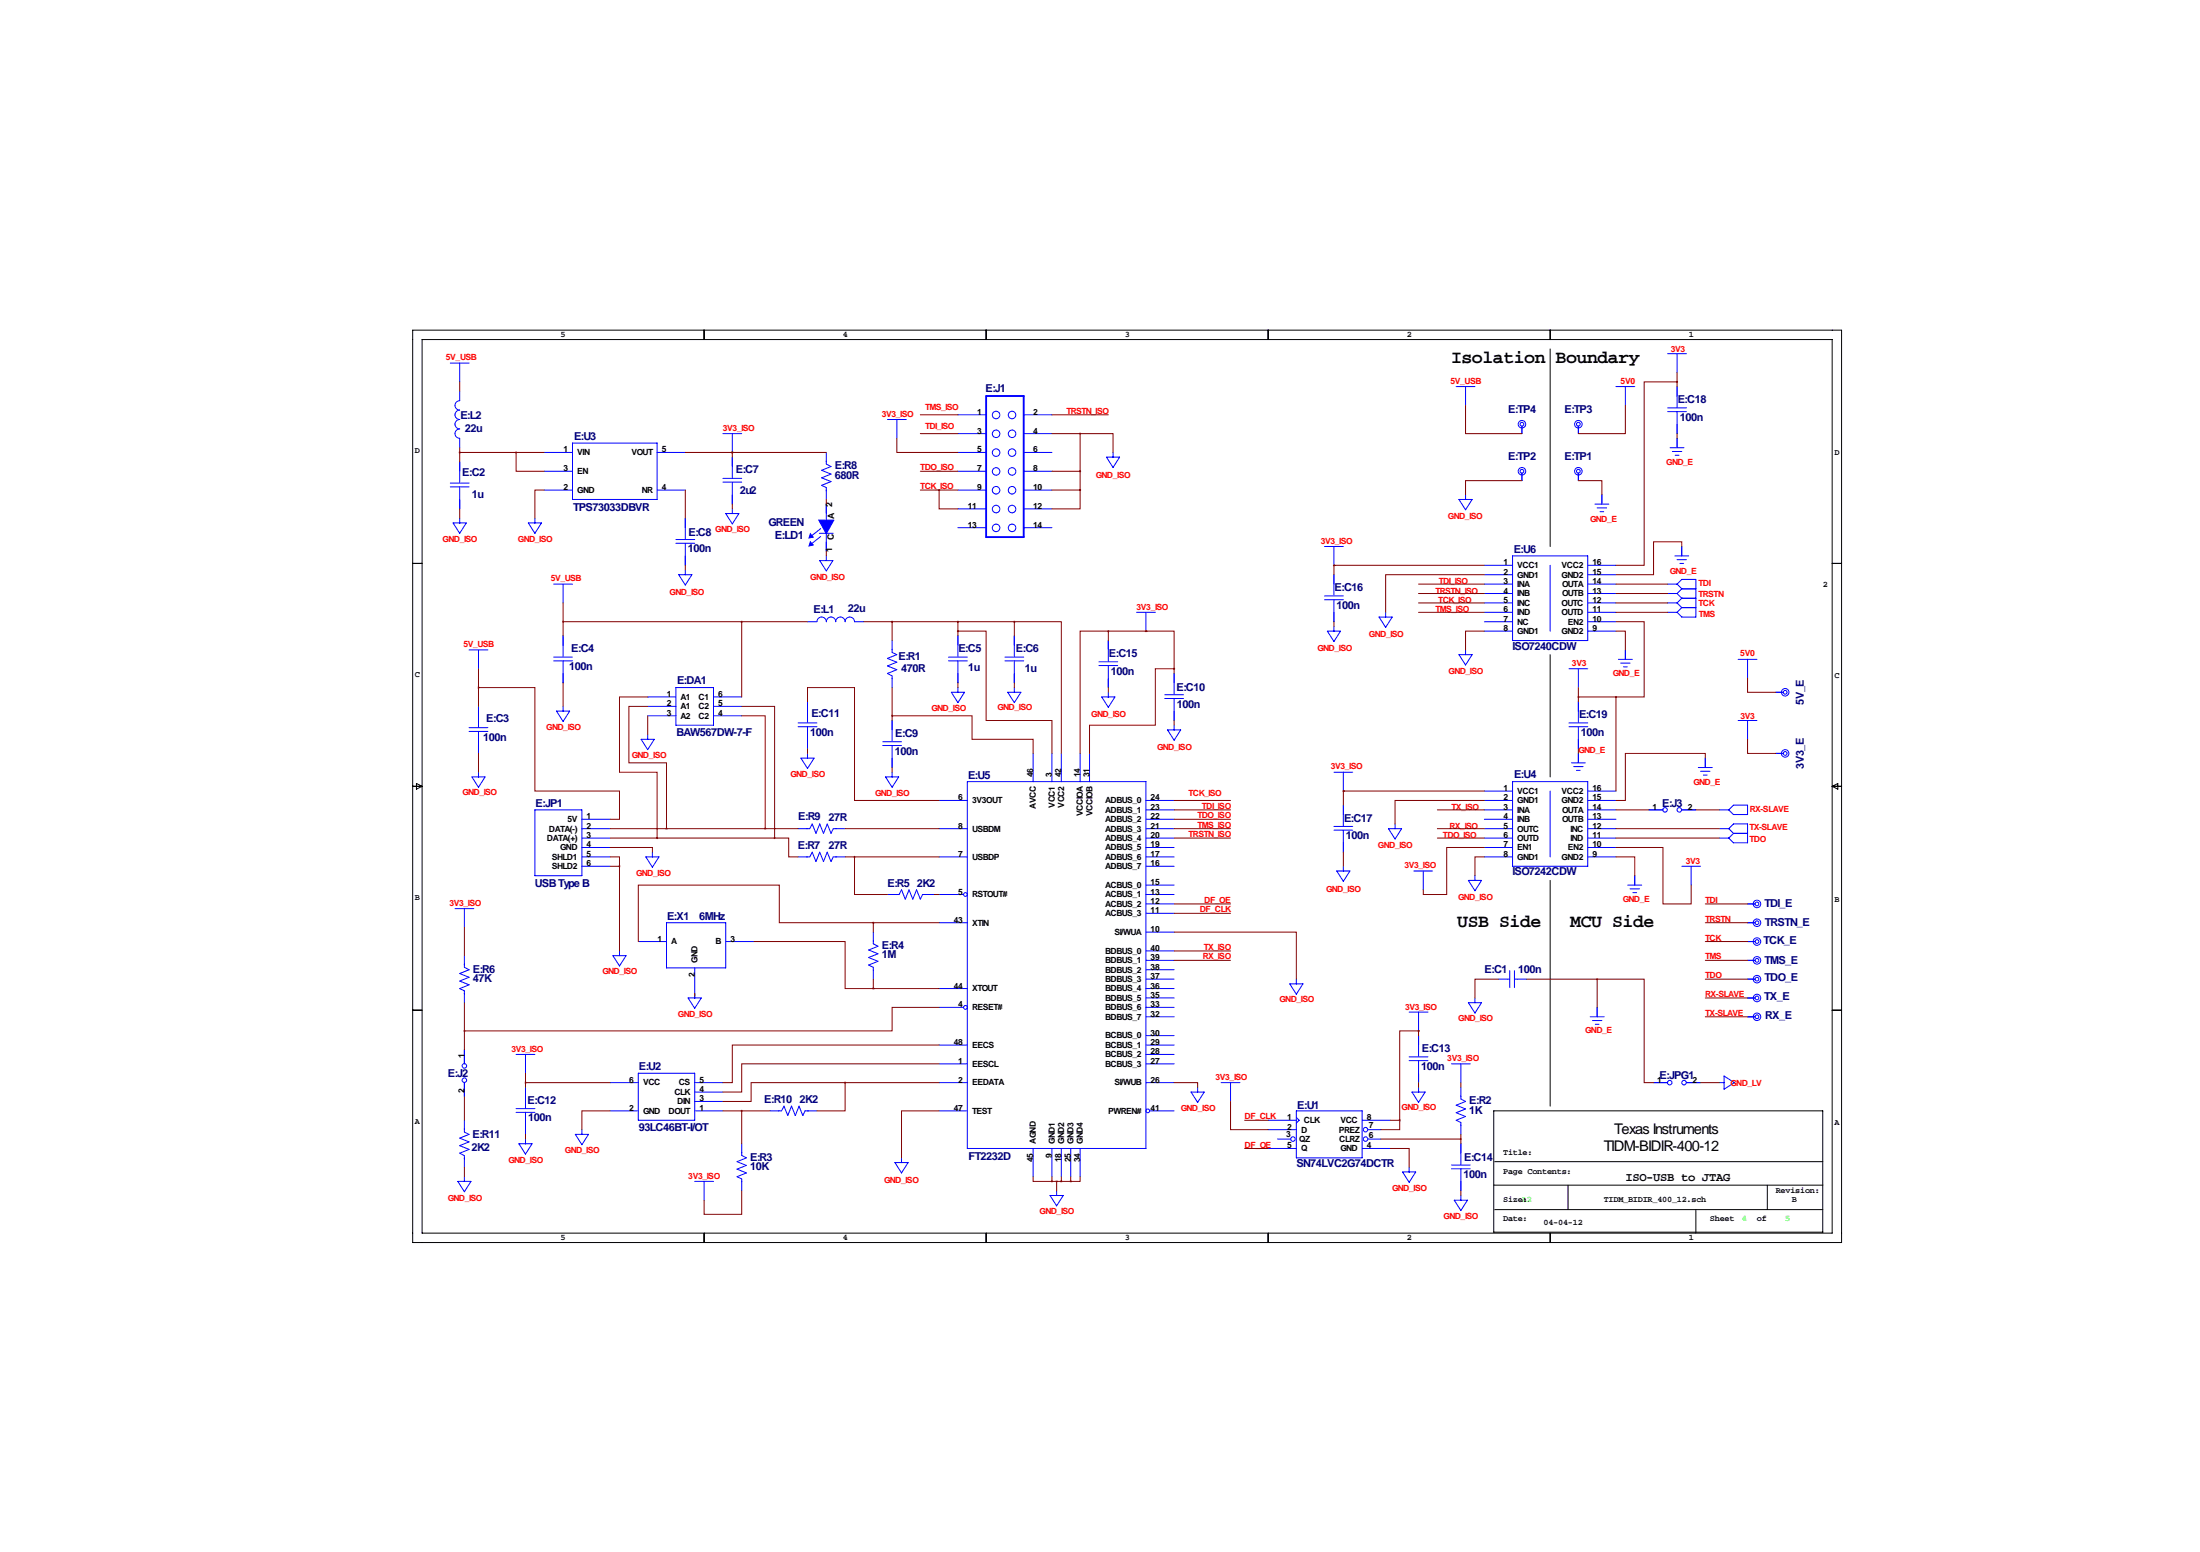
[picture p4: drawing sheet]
<svg xmlns="http://www.w3.org/2000/svg" width="594mm" height="419mm" viewBox="0 0 594 419" stroke-linecap="round" stroke-linejoin="round" font-family="sans-serif">
<g fill="none" stroke="#000" stroke-width=".27">
<path d="M111.5 89.2h386.1v246.3h-386.1zM114 91.7h381v241.3h-381zM190.2 89.2v2.5M266.4 89.2v2.5M342.6 89.2v2.5M418.8 89.2v2.5M418.8 94.2v53.4M111.5 152.1h2.5M495 152.1h2.6M418.8 176.8v33M111.5 212.3h2.5M112.5 211.6l1.5 .7-1.5 .8z"/>
<path d="M495 212.3h2.6M495 212.3l1.6-.7v1.5zM418.8 237.7v61M111.5 272.8h2.5M495 272.8h2.6M403.6 300h88.9v32.7h-88.9zM403.9 313.7h88.6M190.2 333v2.5M266.4 333v2.5M342.6 333v2.5M403.6 320h88.9M403.9 326.6h88.6"/>
<path d="M418.8 333v2.5M423.7 320v6.6M458.2 326.6v6.4M477.5 320v6.6"/>
</g>
<g fill="none" stroke="#00f" stroke-width=".27">
<path d="M121.7 98h5M124.2 98v5.1M450.6 95.5h5.1M453.1 95.5v5.1M124.2 105.7v2.5a1.27 1.27 0 0 0-1.3 1.3 1.27 1.27 0 0 0 1.3 1.2 1.27 1.27 0 0 0-1.3 1.3 1.27 1.27 0 0 0 1.3 1.3 1.27 1.27 0 0 0-1.3 1.3 1.27 1.27 0 0 0 1.3 1.2 1.27 1.27 0 0 0-1.3 1.3 1.27 1.27 0 0 0 1.3 1.3v2.5M154.7 119.6h22.8v15.3h-22.8zM195.3 117.1h5.1M197.9 117.1v5.1M239.8 113.3h5.1M242.3 113.3v5.1M258.8 112h7.6M258.8 117.1h7.6"/>
<path d="M276.6 112h7.6M276.6 117.1h7.6M393.4 104.4h5.1M396 104.4v5.1M411.2 115.1v2M426.5 115.1v2M436.6 104.4h5.1M439.2 104.4v5.1M450.6 111.2h5.1M450.6 110.1h5.1M453.1 104.4v5.6M453.1 111.2v5.9"/>
<path d="M453.1 118.4v2.5M121.7 131.5h5M121.7 130.5h5M124.2 124.7v5.6M124.2 131.5v5.9M124.2 140v1.2M144.5 140v1.2M147.1 132.3h7.6M147.1 122.2h7.6M147.1 127.3h7.6M177.5 132.3h7.7M177.5 122.2h7.7"/>
<path d="M185.2 140v5.5M195.3 130.2h5.1M195.3 129.2h5.1M196.1 138.7h3.5l-1.7 2.8zM197.9 123.4v5.6M197.9 130.2v5.9M197.9 137.4v1.3M223.3 122.2v3.1l1.2 .7-2.5 1 2.5 1-2.5 1 2.5 1-2.5 1.1 1.3 .6v3.2M223.3 136.1v12.7M258.8 132.3h7.6M258.8 122.2h7.6M258.8 127.3h7.6"/>
<path d="M258.8 137.4h7.6M276.6 132.3h7.6M276.6 122.2h7.6M276.6 127.3h7.6M276.6 137.4h7.6M299 123.4h3.5l-1.8 2.8zM300.7 122.2v1.2M394.2 134.9h3.6l-1.8 2.8zM396 133.6v1.3M411.2 127.8v2M426.5 127.8v2M430.9 136.1h3.8"/>
<path d="M431.5 137.2h2.6M432.3 138.2h1M432.8 133.6v2.5M451.3 120.9h3.7M451.9 121.9h2.5M452.6 122.9h1M122.4 141.2h3.6l-1.8 2.8zM142.7 141.2h3.6l-1.8 2.8zM149.6 157.7h5.1M152.1 157.7v5.1M182.6 146.7h5.1M182.6 145.7h5.1"/>
<path d="M183.4 155.2h3.5l-1.7 2.8zM185.2 146.7v6M185.2 153.9v1.3M221.4 144h3.7M221.5 151.4h3.5l-1.7 2.8zM221.7 144.9l-2.9 2.3M221.7 142.7l-2.9 2.3M223.3 150.1v1.3M258.8 142.5h7.6M276.6 142.5h7.6M357.9 147.6h5.1M360.4 147.6v5.1"/>
<path d="M360.4 155.2v5.6M401.1 152.7h7.6M401.1 155.2h7.6M401.1 157.7h7.6M408.7 150.1h20.3v22.9h-20.3zM418.8 152.7v17.7M429 152.7h7.6M429 155.2h7.6M429 157.7h7.6M450.6 157.7h2.5M452.5 150.1h3.8M453.1 157.7l1.3-1.2h3.8v10.1h-3.8l-1.3-1.2"/>
<path d="M453.1 157.7l1.3 1.3M453.1 151.1h2.6M453.9 152.1h1M454.4 159h3.8M454.4 159l-1.3 1.3M454.4 147.6v2.5M126.7 175.5h5.1M129.3 175.5v5.1M149.6 178.5h5.1M149.6 177.4h5.1M152.1 171.7v5.6M152.1 178.5v5.9"/>
<path d="M218.2 167.9h2.5a1.27 1.27 0 0 1 1.3-1.3 1.27 1.27 0 0 1 1.3 1.3 1.27 1.27 0 0 1 1.2-1.3 1.27 1.27 0 0 1 1.3 1.3 1.27 1.27 0 0 1 1.3-1.3 1.27 1.27 0 0 1 1.2 1.3 1.27 1.27 0 0 1 1.3-1.3 1.27 1.27 0 0 1 1.3 1.3h2.5M241 173v3.2l1.3 .6-2.5 1 2.5 1-2.5 1 2.5 1-2.5 1.1 1.2 .6v3.2M256.3 178.5h5.1M256.3 177.4h5.1M258.8 171.7v5.6M258.8 178.5v5.9M271.5 178.5h5.1M271.5 177.4h5.1M274.1 171.7v5.6M274.1 178.5v5.9M296.9 179.7h5.1M296.9 178.7h5.1"/>
<path d="M299.5 173v5.6M299.5 179.7v6M307.1 165.4h5.1M309.6 165.4v5M357.9 162h5.1M357.9 160.9h5.1M358.6 170.4h3.6l-1.8 2.8zM360.4 162v5.9M360.4 169.2v1.2M372.6 166.6h3.6l-1.8 2.8zM374.4 165.4v1.2M394.2 176.8h3.6l-1.8 2.8z"/>
<path d="M396 175.5v1.3M401.1 167.9h7.6M401.1 160.3h7.6M401.1 162.8h7.6M401.1 165.4h7.6M401.1 170.4h7.6M429 167.9h7.6M429 160.3h7.6M429 162.8h7.6M429 165.4h7.6M429 170.4h7.6M437.3 178.1h3.7"/>
<path d="M437.9 179.1h2.5M439.2 175.5v2.6M450.6 160.3h2.5M450.6 162.8h2.5M450.6 165.4h2.5M453.1 160.3l1.3 1.2M453.1 162.8l1.3 1.3M454.4 161.5h3.8M454.4 164.1h3.8M454.4 164.1l-1.3 1.3M454.4 161.5l-1.3 1.3M469.6 178.1h5.1"/>
<path d="M472.2 178.1v5M126.7 197.5h5.1M126.7 196.5h5.1M129.3 190.8v5.5M129.3 197.5v6M150.4 192h3.5l-1.8 2.8zM152.1 190.8v1.2M173.2 199.6h3.6l-1.8 2.8zM175 188.2h7.6M175 190.8h7.6M175 193.3h7.6M175 198.4v1.2"/>
<path d="M182.6 185.7h10.2v10.1h-10.2zM192.8 188.2h7.6M192.8 190.8h7.6M192.8 193.3h7.6M215.6 196.2h5.1M215.6 195.2h5.1M218.2 189.5v5.6M218.2 196.2v6M241 194.6v5.6M257 186.9h3.6l-1.8 2.8zM258.8 185.7v1.2M272.3 186.9h3.5l-1.7 2.8z"/>
<path d="M274.1 185.7v1.2M297.7 188.2h3.5l-1.7 2.8zM299.5 186.9v1.3M314.7 188.6h5.1M314.7 187.6h5.1M315.5 197.1h3.5l-1.8 2.8zM317.2 181.9v5.6M317.2 188.6v6M317.2 195.8v1.3M423.9 196.2h5.1M423.9 195.2h5.1M423.9 180.6h5.1"/>
<path d="M426.5 180.6v5.1M426.5 189.5v5.6M426.5 196.2v6M438.7 180.1h1M469.6 194.6h5.1M472.2 194.6v5M479.8 186.9h2M127.5 209.8h3.6l-1.8 2.8zM129.3 208.5v1.3M144.5 218.7h12.7v17.8h-12.7zM216.4 204.7h3.6l-1.8 2.8zM218.2 203.5v1.2"/>
<path d="M238.5 201.3h5.1M238.5 200.3h5.1M239.3 209.8h3.5l-1.8 2.8zM241 201.3v6M241 208.5v1.3M253.7 216.2h7.7M261.4 211.1h48.2v99h-48.2zM279.1 203.5v7.6M284.2 203.5v7.6M286.8 203.5v7.6M291.8 203.5v7.6M294.4 203.5v7.6"/>
<path d="M309.6 216.2h7.6M309.6 218.7h7.6M360.4 208.5h5.1M363 208.5v5.1M363 217.4v5.6M401.1 213.6h7.6M401.1 216.2h7.6M401.1 218.7h7.6M408.7 211.1h20.3v22.8h-20.3zM418.8 213.6v17.8M424.6 206h3.7M425.2 207h2.5"/>
<path d="M426 208h1M426.5 203.5v2.5M429 213.6h7.6M429 216.2h7.6M429 218.7h7.6M445.5 218.7h3.8M454.4 218.7h3.8M458.9 207.3h3.7M459.5 208.3h2.5M460.2 209.3h1.1M460.8 204.7v2.6M464.6 218.7h2.5"/>
<path d="M467.1 218.7l1.3-1.3h3.8v2.6h-3.8zM479.8 203.5h2M157.2 231.4h7.6M157.2 233.9h7.6M157.2 221.2h7.6M157.2 223.8h7.6M157.2 226.3h7.6M157.2 228.9h7.6M174.5 231.4h3.6l-1.8 2.8zM176.3 230.1v1.3M215.6 231.4h3.2l.7-1.3 1 2.6 1-2.6 1 2.6 1-2.6 1 2.6 .6-1.3h3.2M215.6 223.8h3.2l.7-1.3 1 2.5 1-2.5 1 2.5 1-2.5 1 2.5 .6-1.2h3.2"/>
<path d="M253.7 231.4h7.7M253.7 223.8h7.7M309.6 231.4h7.6M309.6 233.9h7.6M309.6 221.2h7.6M309.6 223.8h7.6M309.6 226.3h7.6M309.6 228.9h7.6M309.6 239h7.6M360.4 224.2h5.1M360.4 223.2h5.1M361.2 235.2h3.5l-1.7 2.8z"/>
<path d="M363 224.2v5.9M363 233.9v1.3M375.2 223.8h3.5l-1.8 2.8zM376.9 222.5v1.3M382 235.2h5.1M384.6 235.2v5.1M396.7 237.7h3.6l-1.8 2.8zM398.5 236.5v1.2M401.1 231.4h7.6M401.1 221.2h7.6M401.1 223.8h7.6M401.1 226.3h7.6"/>
<path d="M401.1 228.9h7.6M429 231.4h7.6M429 221.2h7.6M429 223.8h7.6M429 226.3h7.6M429 228.9h7.6M439.8 239h3.8M441.7 236.5v2.5M454.4 233.9h5.1M456.9 233.9v5.1M464.6 223.8h2.5M464.6 226.3h2.5"/>
<path d="M467.1 223.8l1.3-1.3h3.8v5.1h-3.8l-1.3-1.3M467.1 223.8l1.3 1.2M468.4 225h3.8M468.4 225l-1.3 1.3M122.9 245.4h5.1M125.5 258.1v3.1l1.2 .7-2.5 1 2.5 1-2.5 1 2.5 1-2.5 1.1 1.3 .6v3.2M125.5 245.4v5M165.6 258.1h3.6l-1.8 2.8zM167.4 256.8v1.3M172.5 254.3h7.6M180.1 249.2h16v12.2h-16zM196.1 254.3h7.6"/>
<path d="M236 251.7v3.2l1.2 .6-2.5 1 2.5 1.1-2.5 1 2.5 1-2.5 1 1.3 .6v3.2M239.8 241.6h3.1l.7-1.3 1 2.5 1-2.5 1 2.5 1-2.5 1.1 2.5 .6-1.2h3.2M253.7 249.2h7.7M253.7 241.6h6.6M309.6 241.6h7.6M309.6 244.1h7.6M309.6 246.6h7.6M309.6 251.7h7.6M309.6 256.8h7.6M309.6 259.3h7.6M440.4 240h2.6M441.2 241h1"/>
<path d="M472.2 249.2h2M472.2 254.3h2M472.2 244.1h2M472.2 259.3h2M185.9 269.5h3.6l-1.8 2.8zM187.7 261.4v8.1M253.7 267h7.7M253.7 272h6.6M309.6 264.4h7.6M309.6 267h7.6M309.6 272h7.6M309.6 261.9h7.6"/>
<path d="M309.6 269.5h7.6M309.6 274.6h7.6M309.6 279.7h7.6M348.5 265.7h3.5l-1.7 2.8zM350.3 264.4v1.3M380.7 273.3h5.1M383.3 273.3v5.1M383.3 279.7v5.5M396.7 270.8h3.6l-1.8 2.8zM398.5 269.5v1.3M404.9 264.4h3M407.9 262.1v4.6"/>
<path d="M409.2 264.4h3.3M409.2 262.1v4.6M429.7 274.6h3.7M430.3 275.6h2.5M431 276.6h1.1M431.5 272v2.6M472.2 264.4h2M472.2 269.5h2M472.2 274.6h2M125.5 283.5v3.8M125.5 292.4v3.8M139.4 284.7h5.1"/>
<path d="M139.4 299.4h5.1M142 284.7v5.1M142 293.6v5.6M164.8 300h7.7M164.8 292.4h7.7M172.5 289.8h15.2v12.7h-15.2zM187.7 300h7.6M187.7 292.4h7.6M187.7 294.9h7.6M187.7 297.4h7.6M208 300h3.2l.6-1.3 1.1 2.5 1-2.5 1 2.5 1-2.5 1 2.5 .6-1.2h3.2M253.7 300h7.7"/>
<path d="M253.7 292.4h7.7M253.7 282.2h7.7M253.7 287.3h7.7M309.6 292.4h7.6M309.6 282.2h7.6M309.6 287.3h7.6M309.6 284.7h7.6M310.6 300h6.6M321.8 294.9h3.6l-1.8 2.8zM323.6 293.6v1.3M329.9 292.4h5.1M332.5 292.4v5"/>
<path d="M350.3 300h17.7v12.7h-17.7zM380.7 286.4h5.1M380.7 285.4h5.1M381.5 294.9h3.6l-1.8 2.8zM383.3 286.4v6M383.3 293.6v1.3M392.2 287.3h5.1M394.7 293.6v3.2l1.3 .6-2.6 1 2.6 1.1-2.6 1 2.6 1-2.6 1 1.3 .6v3.2M394.7 287.3v5.1M446.8 292.4h3.8M455.7 292.4h3.8M464.6 292.4h1.2"/>
<path d="M465.8 290.6l2.8 1.8-2.8 1.7zM123.7 319h3.6l-1.8 2.8zM125.5 302.5v3.2l1.2 .6-2.5 1 2.5 1.1-2.5 1 2.5 1-2.5 1 1.3 .7v3.1M125.5 317.8v1.2M139.4 300.4h5.1M140.2 308.9h3.6l-1.8 2.8zM142 300.4v5.9M142 307.6v1.3M155.4 306.3h3.6l-1.8 2.8zM157.2 305.1v1.2M187.7 319h5.1M190.2 319v5.1"/>
<path d="M200.4 308.9v3.1l1.3 .7-2.6 1 2.6 1-2.6 1 2.6 1-2.6 1.1 1.3 .6v3.2M241.8 313.9h3.6l-1.8 2.8zM243.6 312.7v1.2M279.1 310.1v7.7M284.2 310.1v7.7M286.8 310.1v7.7M289.3 310.1v7.7M291.8 310.1v7.7M342.6 302.5h7.7M342.6 305.1h7.7M342.6 310.1h7.7M345.2 307.6h3.5"/>
<path d="M350.3 301.8l.7 .7-.7 .8M368 302.5h7.7M368 310.1h7.7M369.6 305.1h3.5M369.6 307.6h3.5M379 316.5h3.5l-1.8 2.8zM380.7 315.2v1.3M392.2 315.6h5.1M392.2 314.6h5.1M394.7 308.9v5.6M394.7 315.6v6M283.7 322.8h3.6l-1.8 2.8z"/>
<path d="M285.5 321.6v1.2M392.9 324.1h3.6l-1.8 2.8zM394.7 322.8v1.3"/>
<circle cx="269.1" cy="112.1" r="1.02"/>
<circle cx="269.1" cy="117.1" r="1.02"/>
<circle cx="273.5" cy="112.1" r="1.02"/>
<circle cx="273.5" cy="117.1" r="1.02"/>
<circle cx="411.2" cy="114.6" r=".51"/>
<circle cx="411.2" cy="114.6" r="1.02"/>
<circle cx="426.5" cy="114.6" r=".51"/>
<circle cx="426.5" cy="114.6" r="1.02"/>
<circle cx="269.1" cy="127.3" r="1.02"/>
<circle cx="269.1" cy="137.5" r="1.02"/>
<circle cx="269.1" cy="122.2" r="1.02"/>
<circle cx="269.1" cy="132.4" r="1.02"/>
<circle cx="273.5" cy="137.5" r="1.02"/>
<circle cx="273.5" cy="122.2" r="1.02"/>
<circle cx="273.5" cy="132.4" r="1.02"/>
<circle cx="273.5" cy="127.3" r="1.02"/>
<circle cx="411.2" cy="127.3" r=".51"/>
<circle cx="411.2" cy="127.3" r="1.02"/>
<circle cx="426.5" cy="127.3" r=".51"/>
<circle cx="426.5" cy="127.3" r="1.02"/>
<circle cx="269.1" cy="142.5" r="1.02"/>
<circle cx="273.5" cy="142.5" r="1.02"/>
<circle cx="482.3" cy="186.9" r=".51"/>
<circle cx="482.3" cy="186.9" r="1.02"/>
<circle cx="449.9" cy="218.7" r=".61"/>
<circle cx="453.7" cy="218.7" r=".61"/>
<circle cx="482.3" cy="203.5" r=".51"/>
<circle cx="482.3" cy="203.5" r="1.02"/>
<circle cx="260.9" cy="241.6" r=".51"/>
<circle cx="474.7" cy="254.3" r=".51"/>
<circle cx="474.7" cy="249.2" r=".51"/>
<circle cx="474.7" cy="259.3" r=".51"/>
<circle cx="474.7" cy="244.1" r=".51"/>
<circle cx="474.7" cy="249.2" r="1.02"/>
<circle cx="474.7" cy="254.3" r="1.02"/>
<circle cx="474.7" cy="259.3" r="1.02"/>
<circle cx="474.7" cy="244.1" r="1.02"/>
<circle cx="260.9" cy="272" r=".51"/>
<circle cx="474.7" cy="274.6" r=".51"/>
<circle cx="474.7" cy="264.4" r=".51"/>
<circle cx="474.7" cy="269.5" r=".51"/>
<circle cx="474.7" cy="274.6" r="1.02"/>
<circle cx="474.7" cy="269.5" r="1.02"/>
<circle cx="474.7" cy="264.4" r="1.02"/>
<circle cx="125.5" cy="287.8" r=".61"/>
<circle cx="125.5" cy="291.7" r=".61"/>
<circle cx="310.1" cy="300" r=".51"/>
<circle cx="451.2" cy="292.4" r=".61"/>
<circle cx="455" cy="292.4" r=".61"/>
<circle cx="349.4" cy="307.6" r=".61"/>
<circle cx="369" cy="307.6" r=".61"/>
<circle cx="369" cy="305.1" r=".61"/>
</g>
<g fill="#00f" stroke="#00f" stroke-width=".27">
<path d="M218.9 144.1l.8 .9-1.1 .3z"/>
<path d="M218.9 146.3l.8 .9-1.1 .2z"/>
<path d="M221.2 140.5h4.1l-2 3.6z"/>
</g>
<path d="M266.4 106.9h10.2v38.1h-10.2z" fill="none" stroke="#00f" stroke-width=".51"/>
<g fill="none" stroke="#800000" stroke-width=".27">
<path d="M124.2 103.1v2.6M242.3 118.4v3.8h16.5M248.7 112h10.1M248.7 117.1h10.1M284.2 112h15.3M284.2 117.1h7.6M291.8 117.1h8.9v5.1M291.8 117.1v15.2M396 109.5v7.6h15.2M439.2 109.5v7.6h-12.7M453.1 103.1h-8.9v49.6h-7.6M453.1 100.6v3.8"/>
<path d="M453.1 117.1v1.3M124.2 120.9v3.8M124.2 137.4v2.6M124.2 122.2h22.9M139.4 122.2v5.1h7.7M147.1 132.3h-2.6v7.7M185.2 122.2h38.1M185.2 132.3v7.7M197.9 122.2h.1M197.9 122.2v1.2M197.9 136.1v1.3M223.3 134.9v1.2"/>
<path d="M248.7 127.3h10.1M248.7 132.3h10.1M253.7 132.3v5.1h5.1M284.2 127.3h7.6M284.2 132.3h7.6M291.8 132.3v5.1h-7.6M411.2 129.8h-15.2v3.8M426.5 129.8h6.3v3.8M185.2 152.7v1.2M223.3 148.8v1.3M360.4 152.7h.1M360.4 152.7v2.5"/>
<path d="M360.4 152.7h40.7M383.3 157.7h17.8M401.1 155.2h-26.7v10.2M436.6 157.7h14M454.4 147.6v-1.3h-7.6v8.9h-10.2M152.1 167.9h66.1M152.1 162.8v8.9M200.4 167.9v20.3M233.4 167.9h40.7M241 167.9v5.1M258.8 170.4h7.6v24.2h17.8v8.9M258.8 167.9v3.8"/>
<path d="M274.1 167.9h12.7v35.6M274.1 167.9v3.8M299.5 170.4h-7.7v33.1M299.5 170.4v2.6M299.5 170.4h10.1M309.6 170.4h.1M309.6 170.4h7.6v10.2M360.4 167.9v1.3M383.3 162.8h17.8M383.3 160.3h17.8M383.3 165.4h17.8M401.1 170.4h-5.1v5.1"/>
<path d="M436.6 170.4h2.6v5.1M436.6 167.9h7.6v20.3h-7.6M436.6 162.8h14M436.6 160.3h14M436.6 165.4h14M129.3 185.7h15.2v27.9h22.9v7.6h-2.6M129.3 180.6v10.2M152.1 184.4v6.4M175 188.2h-7.6v20.3h10.1v17.8M175 190.8h-5.1v15.2h10.2v17.8M175 193.3v5.1M200.4 190.8h8.9v35.5"/>
<path d="M200.4 193.3h6.4v30.5M218.2 189.5v-3.8h12.7v30.5h22.8M241 193.3h21.6v6.3h16.5v3.9M241 185.7v8.9M258.8 184.4v1.3M274.1 184.4v1.3M299.5 185.7v1.2M317.2 180.6h-5v15.2h-17.8v7.7M317.2 180.6v1.3M317.2 194.6v1.2M426.5 188.2h10.1M426.5 185.7v3.8"/>
<path d="M436.6 188.2v25.4M472.2 199.6v3.9h7.6M472.2 183.1v3.8h7.6M129.3 203.5v5M218.2 202.2v1.3M241 207.3v1.2M317.2 218.7h15.3M317.2 216.2h15.3M363 213.6h.1M363 213.6v3.8M363 213.6h38.1M388.4 218.7h12.7"/>
<path d="M401.1 216.2h-24.2v6.3M426.5 202.2v1.3M436.6 218.7h8.9M458.2 218.7h6.4M460.8 204.7v-1.2h-21.6v12.7h-2.6M164.8 228.9h11.5v1.2M164.8 231.4h2.6v2.5M164.8 223.8h50.8M164.8 226.3h44.5M164.8 233.9h2.6M167.4 233.9v22.9M209.3 226.3h3.8v5.1h2.5"/>
<path d="M228.3 223.8h25.4M228.3 231.4h25.4M230.9 231.4v10.2h8.9M317.2 223.8h15.3M317.2 226.3h15.3M317.2 221.2h15.3M363 230.1v3.8M388.4 223.8h12.7M388.4 226.3h12.7M401.1 231.4h-2.6v5.1M401.1 228.9h-10.2v12.7h-6.3v-1.3M436.6 228.9h12.7v15.2h7.6v-5.1"/>
<path d="M436.6 231.4h5.1v5.1M436.6 223.8h28M436.6 226.3h28M125.5 250.4v7.7M203.7 254.3h24.6v12.7h7.7M236 249.2h-25.4v-10.2h-38.1v15.3M236 249.2v2.5M236 249.2h17.7M252.5 241.6h1.2M317.2 251.7h33.1v12.7M317.2 259.3h15.3M317.2 256.8h15.3"/>
<path d="M317.2 244.1h15.3M317.2 246.6h15.3M460.8 259.3h11.4M460.8 249.2h11.4M460.8 244.1h11.4M460.8 254.3h11.4M125.5 270.8v12.7M187.7 268.2v.8M236 267h17.7M236 264.4v2.6M253.7 272h-12.7v6.4h-115.5M383.3 278.4h-5.1v24.1"/>
<path d="M383.3 278.4h.1M383.3 278.4v1.3M404.9 264.4h-6.4v5.1M412.5 264.4h19M431.5 264.4h12.7v28h2.6M431.5 264.4v7.6M460.8 264.4h11.4M460.8 269.5h11.4M460.8 274.6h11.4M125.5 296.2v6.3M142 289.8v3.8M142 292.4h22.8"/>
<path d="M164.8 300h-7.6v5.1M195.3 300h12.7M200.4 300v8.9M228.3 292.4v7.6h-7.6M228.3 292.4h-25.4v5h-7.6M228.3 292.4h25.4M253.7 300h-10.1v12.7M253.7 287.3h-53.3v7.6h-5.1M253.7 282.2h-55.8v10.2h-2.6M317.2 292.4h6.4v1.2M332.5 297.4v7.7h10.1M383.3 292.4v1.2"/>
<path d="M394.7 292.4v1.2M459.5 292.4h5.1M125.5 315.2v2.6M142 306.3v1.3M279.1 317.8v1.2h5.1M284.2 319h5.1M284.2 317.8v1.2M285.5 319v2.6M286.8 317.8v1.2M289.3 317.8v1.2M291.8 317.8v1.2h-2.5M336.3 310.1h6.3"/>
<path d="M336.3 302.5h6.3M373.1 307.6h21.6M375.7 310.1h5v5.1M375.7 302.5h2.5M378.2 302.5v2.6h-5.1M394.7 306.3v2.6M200.4 321.6v6.3h-10.2v-3.8M394.7 321.6v1.2"/>
</g>
<path d="M241 167.9a.05 .05 0 0 0 .1 0 .05 .05 0 0 0-.1 0zM177.5 226.3a.05 .05 0 0 0 .1 0 .05 .05 0 0 0-.1 0zM241 193.3a.05 .05 0 0 0 .1 0 .05 .05 0 0 0-.1 0zM139.4 122.2a.05 .05 0 0 0 .1 0 .05 .05 0 0 0-.1 0zM235.9 267a.05 .05 0 0 0 .1 0 .05 .05 0 0 0-.1 0zM235.9 249.2a.05 .05 0 0 0 .1 0 .05 .05 0 0 0-.1 0zM453.1 103.1a.05 .05 0 0 0 .1 0 .05 .05 0 0 0-.1 0zM362.9 213.6a.05 .05 0 0 0 .1 0 .05 .05 0 0 0-.1 0zM197.8 122.2a.05 .05 0 0 0 .1 0 .05 .05 0 0 0-.1 0zM152.1 167.9a.05 .05 0 0 0 .1 0 .05 .05 0 0 0-.1 0zM197.8 122.2a.05 .05 0 0 0 .1 0 .05 .05 0 0 0-.1 0zM253.7 132.3a.05 .05 0 0 0 .1 0 .05 .05 0 0 0-.1 0zM291.8 117.1a.05 .05 0 0 0 .1 0 .05 .05 0 0 0-.1 0zM291.8 127.3a.05 .05 0 0 0 .1 0 .05 .05 0 0 0-.1 0zM291.8 132.3a.05 .05 0 0 0 .1 0 .05 .05 0 0 0-.1 0zM274 167.9a.05 .05 0 0 0 .1 0 .05 .05 0 0 0-.1 0zM431.5 264.4a.05 .05 0 0 0 .1 0 .05 .05 0 0 0-.1 0zM317.2 180.6a.05 .05 0 0 0 .1 0 .05 .05 0 0 0-.1 0zM299.4 170.4a.05 .05 0 0 0 .1 0 .05 .05 0 0 0-.1 0zM426.4 188.2a.05 .05 0 0 0 .1 0 .05 .05 0 0 0-.1 0zM206.7 223.8a.05 .05 0 0 0 .1 0 .05 .05 0 0 0-.1 0zM286.7 319a.05 .05 0 0 0 .1 0 .05 .05 0 0 0-.1 0zM228.3 292.4a.05 .05 0 0 0 .1 0 .05 .05 0 0 0-.1 0z" fill="#800000" stroke="#800000" stroke-width=".51"/>
<g font-size="4.9">
<text x="392.1" y="97.9">Isolation Boundary</text>
<text x="393.8" y="250.4">USB Side</text>
<text x="424.3" y="250.2">MCU Side</text>
</g>
<g font-size="4">
<text x="433.3" y="310.9">TIDM-BIDIR-400-12</text>
<text x="436.1" y="306.3">Texas Instruments</text>
</g>
<text font-size="3.3" x="439.2" y="319">ISO-USB to JTAG</text>
<g font-size="3" fill="#000080">
<text x="266.3" y="105.8">E:J1</text>
<text x="124.4" y="113.3">E:L2</text>
<text x="407.5" y="111.5">E:TP4</text>
<text x="422.7" y="111.5">E:TP3</text>
<text x="453.3" y="108.9">E:C18</text>
<text x="453.8" y="113.6">100n</text>
<text x="125.6" y="116.7">22u</text>
<text x="155.1" y="118.8">E:U3</text>
<text x="407.5" y="124.2">E:TP2</text>
<text x="422.7" y="124.2">E:TP1</text>
<text x="124.9" y="128.5">E:C2</text>
<text x="198.8" y="127.7">E:C7</text>
<text x="225.6" y="126.7">E:R8</text>
<text x="225.6" y="129.3">680R</text>
<text x="127.5" y="134.5">1u</text>
<text x="154.8" y="138">TPS73033DBVR</text>
<text x="199.9" y="133.3">2u2</text>
<text x="207.6" y="142">GREEN</text>
<text x="185.9" y="149.1">100n</text>
<text x="186" y="144.6">E:C8</text>
<text x="209.3" y="145.5">E:LD1</text>
<text x="409" y="149.3">E:U6</text>
<text x="360.6" y="159.7">E:C16</text>
<text x="219.8" y="165.5">E:L1</text>
<text x="229.1" y="165.3">22u</text>
<text x="361.1" y="164.4">100n</text>
<text x="154.4" y="176">E:C4</text>
<text x="242.8" y="178.2">E:R1</text>
<text x="259" y="176.1">E:C5</text>
<text x="274.5" y="176">E:C6</text>
<text x="299.6" y="177.4">E:C15</text>
<text x="408.7" y="175.5">ISO7240CDW</text>
<text x="153.8" y="180.8">100n</text>
<text x="182.9" y="184.8">E:DA1</text>
<text x="243.5" y="181.4">470R</text>
<text x="261.6" y="181.2">1u</text>
<text x="276.9" y="181.5">1u</text>
<text x="300.2" y="182.2">100n</text>
<text x="317.9" y="186.5">E:C10</text>
<text x="318" y="191.1">100n</text>
<text x="487.4" y="190.3" transform="rotate(-90 487.4 190.3)">5V_E</text>
<text x="131.4" y="195">E:C3</text>
<text x="219.2" y="193.6">E:C11</text>
<text x="426.6" y="193.9">E:C19</text>
<text x="130.6" y="200.1">100n</text>
<text x="182.8" y="198.7">BAW567DW-7-F</text>
<text x="218.9" y="198.7">100n</text>
<text x="241.8" y="203.8">100n</text>
<text x="241.9" y="199.1">E:C9</text>
<text x="427.2" y="198.7">100n</text>
<text x="487.4" y="207.6" transform="rotate(-90 487.4 207.6)">3V3_E</text>
<text x="261.6" y="210.3">E:U5</text>
<text x="409.1" y="210.2">E:U4</text>
<text x="144.7" y="217.9">E:JP1</text>
<text x="215.7" y="221.5">E:R9</text>
<text x="223.8" y="221.6">27R</text>
<text x="363.1" y="221.9">E:C17</text>
<text x="449.1" y="217.8">E:J3</text>
<text x="363.7" y="226.6">100n</text>
<text x="215.6" y="229.3">E:R7</text>
<text x="223.9" y="229.3">27R</text>
<text x="144.5" y="239.5">USB Type B</text>
<text x="239.8" y="239.4">E:R5</text>
<text x="247.7" y="239.5">2K2</text>
<text x="408.7" y="236.4">ISO7242CDW</text>
<text x="476.7" y="244.9">TDI_E</text>
<text x="180.2" y="248.4">E:X1</text>
<text x="188.9" y="248.6">6MHz</text>
<text x="476.9" y="250.1">TRSTN_E</text>
<text x="238.3" y="256.3">E:R4</text>
<text x="476.5" y="254.8">TCK_E</text>
<text x="127.8" y="262.6">E:R6</text>
<text x="238.3" y="258.8">1M</text>
<text x="401.2" y="262.6">E:C1</text>
<text x="410.2" y="262.6">100n</text>
<text x="476.8" y="260.2">TMS_E</text>
<text x="127.8" y="265.2">47K</text>
<text x="476.8" y="265">TDO_E</text>
<text x="476.7" y="270.1">TX_E</text>
<text x="477" y="275.2">RX_E</text>
<text x="384.2" y="284.2">E:C13</text>
<text x="121" y="290.9">E:J2</text>
<text x="172.6" y="289.1">E:U2</text>
<text x="384" y="288.8">100n</text>
<text x="448.4" y="291.5">E:JPG1</text>
<text x="142.6" y="298">E:C12</text>
<text x="206.5" y="297.9">E:R10</text>
<text x="216.1" y="297.8">2K2</text>
<text x="350.5" y="299.4">E:U1</text>
<text x="397" y="298.2">E:R2</text>
<text x="142.7" y="302.8">100n</text>
<text x="172.6" y="305.4">93LC46BT-I/OT</text>
<text x="397" y="300.7">1K</text>
<text x="127.4" y="310.8">2K2</text>
<text x="127.7" y="307.3">E:R11</text>
<text x="202.7" y="313.4">E:R3</text>
<text x="202.7" y="316">10K</text>
<text x="261.7" y="313.2">FT2232D</text>
<text x="350.3" y="315.2">SN74LVC2G74DCTR</text>
<text x="395.6" y="313.4">E:C14</text>
<text x="395.4" y="318.1">100n</text>
</g>
<g font-size="2.4">
<text x="225.4" y="140.1" transform="rotate(-90 225.4 140.1)">A 2</text>
<text x="224.8" y="149.2" transform="rotate(-90 224.8 149.2)">1</text>
<text x="225.3" y="145.9" transform="rotate(-90 225.3 145.9)">C</text>
</g>
<g font-size="2.3">
<text x="151.5" y="91.1">5</text>
<text x="227.7" y="91.1">4</text>
<text x="303.9" y="91.1">3</text>
<text x="380.1" y="91.1">2</text>
<text x="456.3" y="91.1">1</text>
<text x="264" y="112">1</text>
<text x="279.1" y="112">2</text>
<text x="264" y="117.1">3</text>
<text x="279.1" y="117.1">4</text>
<text x="112.1" y="122.3">D</text>
<text x="152.2" y="122.2">1</text>
<text x="156" y="122.9">VIN</text>
<text x="170.6" y="122.9">VOUT</text>
<text x="178.8" y="122.2">5</text>
<text x="264" y="122.2">5</text>
<text x="279.1" y="122.2">6</text>
<text x="495.7" y="122.8">D</text>
<text x="152.2" y="127.3">3</text>
<text x="156" y="128">EN</text>
<text x="264" y="127.3">7</text>
<text x="279.1" y="127.3">8</text>
<text x="152.2" y="132.3">2</text>
<text x="156" y="133.1">GND</text>
<text x="173.4" y="133.1">NR</text>
<text x="178.8" y="132.3">4</text>
<text x="261.5" y="137.4">11</text>
<text x="264" y="132.3">9</text>
<text x="279.1" y="132.3">10</text>
<text x="279.1" y="137.4">12</text>
<text x="261.5" y="142.5">13</text>
<text x="279.1" y="142.5">14</text>
<text x="406.2" y="152.7">1</text>
<text x="406.2" y="155.2">2</text>
<text x="410" y="153.4">VCC1</text>
<text x="410" y="156">GND1</text>
<text x="421.9" y="153.4">VCC2</text>
<text x="421.9" y="156">GND2</text>
<text x="430.3" y="152.7">16</text>
<text x="430.3" y="155.2">15</text>
<text x="406.2" y="157.7">3</text>
<text x="406.2" y="160.3">4</text>
<text x="410" y="158.5">INA</text>
<text x="410" y="161">INB</text>
<text x="422.1" y="158.5">OUTA</text>
<text x="422.1" y="161">OUTB</text>
<text x="430.3" y="157.7">14</text>
<text x="430.3" y="160.3">13</text>
<text x="492.5" y="158.5">2</text>
<text x="406.2" y="162.8">5</text>
<text x="406.2" y="165.4">6</text>
<text x="406.2" y="167.9">7</text>
<text x="410" y="163.6">INC</text>
<text x="410" y="166.1">IND</text>
<text x="421.9" y="163.6">OUTC</text>
<text x="421.9" y="166.1">OUTD</text>
<text x="430.3" y="162.8">12</text>
<text x="430.3" y="165.4">11</text>
<text x="430.3" y="167.9">10</text>
<text x="406.2" y="170.4">8</text>
<text x="410" y="168.7">NC</text>
<text x="410" y="171.2">GND1</text>
<text x="421.9" y="171.2">GND2</text>
<text x="423.7" y="168.7">EN2</text>
<text x="430.3" y="170.4">9</text>
<text x="112.1" y="182.8">C</text>
<text x="495.7" y="183">C</text>
<text x="180.2" y="188.2">1</text>
<text x="180.2" y="190.8">2</text>
<text x="183.9" y="189">A1</text>
<text x="183.9" y="191.5">A1</text>
<text x="188.7" y="191.5">C2</text>
<text x="188.7" y="189">C1</text>
<text x="194.1" y="190.8">5</text>
<text x="194.1" y="188.2">6</text>
<text x="180.2" y="193.3">3</text>
<text x="183.9" y="194.1">A2</text>
<text x="188.7" y="194.1">C2</text>
<text x="194.1" y="193.3">4</text>
<text x="279.1" y="209.8" transform="rotate(-90 279.1 209.8)">46</text>
<text x="284.2" y="209.8" transform="rotate(-90 284.2 209.8)">3</text>
<text x="286.8" y="209.8" transform="rotate(-90 286.8 209.8)">42</text>
<text x="291.8" y="209.8" transform="rotate(-90 291.8 209.8)">14</text>
<text x="294.4" y="209.8" transform="rotate(-90 294.4 209.8)">31</text>
<text x="406.2" y="213.6">1</text>
<text x="410" y="214.4">VCC1</text>
<text x="421.9" y="214.4">VCC2</text>
<text x="430.3" y="213.6">16</text>
<text x="158.5" y="221.2">1</text>
<text x="258.9" y="216.2">6</text>
<text x="262.6" y="216.9">3V3OUT</text>
<text x="279.9" y="218.4" transform="rotate(-90 279.9 218.4)">AVCC</text>
<text x="285" y="218.1" transform="rotate(-90 285 218.1)">VCC1</text>
<text x="287.5" y="218.1" transform="rotate(-90 287.5 218.1)">VCC2</text>
<text x="292.6" y="220.4" transform="rotate(-90 292.6 220.4)">VCCIOA</text>
<text x="295.2" y="220.4" transform="rotate(-90 295.2 220.4)">VCCIOB</text>
<text x="298.6" y="216.9">ADBUS_0</text>
<text x="298.6" y="219.5">ADBUS_1</text>
<text x="310.9" y="216.2">24</text>
<text x="310.9" y="218.7">23</text>
<text x="310.9" y="221.2">22</text>
<text x="406.2" y="216.2">2</text>
<text x="406.2" y="218.7">3</text>
<text x="406.2" y="221.2">4</text>
<text x="410" y="216.9">GND1</text>
<text x="410" y="219.5">INA</text>
<text x="421.9" y="216.9">GND2</text>
<text x="422.1" y="219.5">OUTA</text>
<text x="430.3" y="216.2">15</text>
<text x="430.3" y="218.7">14</text>
<text x="430.3" y="221.2">13</text>
<text x="446.5" y="218.7">1</text>
<text x="456" y="218.7">2</text>
<text x="147.8" y="227.1">DATA(+)</text>
<text x="148.3" y="224.5">DATA(-)</text>
<text x="153.3" y="222">5V</text>
<text x="158.5" y="226.3">3</text>
<text x="158.5" y="223.8">2</text>
<text x="258.9" y="223.8">8</text>
<text x="262.6" y="224.5">USBDM</text>
<text x="298.6" y="222">ADBUS_2</text>
<text x="298.6" y="224.5">ADBUS_3</text>
<text x="298.6" y="227.1">ADBUS_4</text>
<text x="310.9" y="223.8">21</text>
<text x="310.9" y="226.3">20</text>
<text x="406.2" y="223.8">5</text>
<text x="406.2" y="226.3">6</text>
<text x="410" y="222">INB</text>
<text x="410" y="224.5">OUTC</text>
<text x="410" y="227.1">OUTD</text>
<text x="422.1" y="222">OUTB</text>
<text x="424.3" y="224.5">INC</text>
<text x="424.3" y="227.1">IND</text>
<text x="430.3" y="223.8">12</text>
<text x="430.3" y="226.3">11</text>
<text x="149.1" y="232.2">SHLD1</text>
<text x="151.3" y="229.6">GND</text>
<text x="158.5" y="228.9">4</text>
<text x="158.5" y="231.4">5</text>
<text x="158.5" y="233.9">6</text>
<text x="258.9" y="231.4">7</text>
<text x="262.6" y="232.2">USBDP</text>
<text x="298.6" y="229.6">ADBUS_5</text>
<text x="298.6" y="232.2">ADBUS_6</text>
<text x="310.9" y="228.9">19</text>
<text x="310.9" y="231.4">17</text>
<text x="310.9" y="233.9">16</text>
<text x="406.2" y="228.9">7</text>
<text x="406.2" y="231.4">8</text>
<text x="410" y="229.6">EN1</text>
<text x="410" y="232.2">GND1</text>
<text x="421.9" y="232.2">GND2</text>
<text x="423.7" y="229.6">EN2</text>
<text x="430.3" y="228.9">10</text>
<text x="430.3" y="231.4">9</text>
<text x="149.1" y="234.7">SHLD2</text>
<text x="298.6" y="234.7">ADBUS_7</text>
<text x="298.6" y="239.8">ACBUS_0</text>
<text x="310.9" y="239">15</text>
<text x="112.1" y="243">B</text>
<text x="258.9" y="241.6">5</text>
<text x="262.6" y="242.3">RSTOUT#</text>
<text x="298.6" y="242.3">ACBUS_1</text>
<text x="298.6" y="244.9">ACBUS_2</text>
<text x="310.9" y="241.6">13</text>
<text x="310.9" y="244.1">12</text>
<text x="495.7" y="243.5">B</text>
<text x="257.7" y="249.2">43</text>
<text x="262.6" y="249.9">XTIN</text>
<text x="298.6" y="247.4">ACBUS_3</text>
<text x="310.9" y="246.6">11</text>
<text x="310.9" y="251.7">10</text>
<text x="177.6" y="254.3">1</text>
<text x="181.4" y="255">A</text>
<text x="193.4" y="255">B</text>
<text x="197.4" y="254.3">3</text>
<text x="298.6" y="257.6">BDBUS_0</text>
<text x="301.1" y="252.5">SI/WUA</text>
<text x="310.9" y="256.8">40</text>
<text x="187.7" y="263.8" transform="rotate(-90 187.7 263.8)">2</text>
<text x="188.5" y="260.1" transform="rotate(-90 188.5 260.1)">GND</text>
<text x="298.6" y="260.1">BDBUS_1</text>
<text x="298.6" y="262.6">BDBUS_2</text>
<text x="310.9" y="259.3">39</text>
<text x="310.9" y="261.9">38</text>
<text x="257.7" y="267">44</text>
<text x="262.6" y="267.7">XTOUT</text>
<text x="298.6" y="265.2">BDBUS_3</text>
<text x="298.6" y="267.7">BDBUS_4</text>
<text x="310.9" y="264.4">37</text>
<text x="310.9" y="267">36</text>
<text x="310.9" y="269.5">35</text>
<text x="258.9" y="272">4</text>
<text x="262.6" y="272.8">RESET#</text>
<text x="298.6" y="270.3">BDBUS_5</text>
<text x="298.6" y="272.8">BDBUS_6</text>
<text x="298.6" y="275.3">BDBUS_7</text>
<text x="310.9" y="272">33</text>
<text x="310.9" y="274.6">32</text>
<text x="298.6" y="280.4">BCBUS_0</text>
<text x="310.9" y="279.7">30</text>
<text x="125.5" y="285.6" transform="rotate(-90 125.5 285.6)">1</text>
<text x="257.7" y="282.2">48</text>
<text x="258.9" y="287.3">1</text>
<text x="262.6" y="283">EECS</text>
<text x="298.6" y="283">BCBUS_1</text>
<text x="298.6" y="285.5">BCBUS_2</text>
<text x="310.9" y="282.2">29</text>
<text x="310.9" y="284.7">28</text>
<text x="310.9" y="287.3">27</text>
<text x="170" y="292.4">6</text>
<text x="173.7" y="293.1">VCC</text>
<text x="183.4" y="293.1">CS</text>
<text x="189" y="292.4">5</text>
<text x="258.9" y="292.4">2</text>
<text x="262.6" y="288">EESCL</text>
<text x="262.6" y="293.1">EEDATA</text>
<text x="298.6" y="288">BCBUS_3</text>
<text x="301.1" y="293.1">SI/WUB</text>
<text x="310.9" y="292.4">26</text>
<text x="447.7" y="292.4">1</text>
<text x="457.3" y="292.4">2</text>
<text x="125.5" y="295.2" transform="rotate(-90 125.5 295.2)">2</text>
<text x="170" y="300">2</text>
<text x="182.2" y="295.7">CLK</text>
<text x="183" y="298.2">DIN</text>
<text x="189" y="294.9">4</text>
<text x="189" y="297.4">3</text>
<text x="189" y="300">1</text>
<text x="257.7" y="300">47</text>
<text x="310.9" y="300">41</text>
<text x="112.1" y="303.4">A</text>
<text x="173.7" y="300.7">GND</text>
<text x="180.6" y="300.7">DOUT</text>
<text x="262.6" y="300.7">TEST</text>
<text x="299.4" y="300.7">PWREN#</text>
<text x="347.8" y="302.5">1</text>
<text x="347.8" y="305.1">2</text>
<text x="351.5" y="305.8">D</text>
<text x="352.3" y="303.3">CLK</text>
<text x="361.8" y="305.8">PREZ</text>
<text x="362.2" y="303.3">VCC</text>
<text x="369.3" y="302.5">8</text>
<text x="369.8" y="304.7">7</text>
<text x="495.7" y="303.7">A</text>
<text x="279.9" y="308.9" transform="rotate(-90 279.9 308.9)">AGND</text>
<text x="285" y="308.9" transform="rotate(-90 285 308.9)">GND1</text>
<text x="287.5" y="308.9" transform="rotate(-90 287.5 308.9)">GND2</text>
<text x="290.1" y="308.9" transform="rotate(-90 290.1 308.9)">GND3</text>
<text x="292.6" y="308.9" transform="rotate(-90 292.6 308.9)">GND4</text>
<text x="347.5" y="306.9">3</text>
<text x="347.8" y="310.1">5</text>
<text x="351" y="308.4">QZ</text>
<text x="351.5" y="310.9">Q</text>
<text x="361.9" y="308.4">CLRZ</text>
<text x="362.2" y="310.9">GND</text>
<text x="369.3" y="310.1">4</text>
<text x="369.8" y="307.2">6</text>
<text x="406.1" y="311.9">Title:</text>
<text x="279.1" y="313.8" transform="rotate(-90 279.1 313.8)">45</text>
<text x="284.2" y="312.6" transform="rotate(-90 284.2 312.6)">9</text>
<text x="286.8" y="313.8" transform="rotate(-90 286.8 313.8)">18</text>
<text x="289.3" y="313.8" transform="rotate(-90 289.3 313.8)">25</text>
<text x="291.8" y="313.8" transform="rotate(-90 291.8 313.8)">34</text>
<text x="406.1" y="317">Page Contents:</text>
<text x="479.8" y="322.1">Revision:</text>
<text x="406.1" y="329.7">Date:</text>
<text x="406.1" y="324.6">Size:</text>
<text x="433.3" y="324.5">TIDM_BIDIR_400_12.sch</text>
<text x="462" y="329.7">Sheet</text>
<text x="474.7" y="329.7">of</text>
<text x="484.1" y="324.6">B</text>
<text x="151.5" y="334.9">5</text>
<text x="227.7" y="334.9">4</text>
<text x="303.9" y="334.9">3</text>
<text x="380.1" y="334.9">2</text>
<text x="417.1" y="330.8">04-04-12</text>
<text x="456.3" y="334.9">1</text>
</g>
<g font-size="2.3" fill="#f00">
<text x="451.5" y="95">3V3</text>
<text x="120.5" y="97.2">5V_USB</text>
<text x="391.9" y="103.6">5V_USB</text>
<text x="437.9" y="103.6">5V0</text>
<text x="238.3" y="112.6">3V3_ISO</text>
<text x="249.9" y="110.7">TMS_ISO</text>
<text x="288.1" y="111.8">TRSTN_ISO</text>
<text x="195.3" y="116.3">3V3_ISO</text>
<text x="249.9" y="115.8">TDI_ISO</text>
<text x="450.2" y="125.6">GND_E</text>
<text x="248.7" y="127">TDO_ISO</text>
<text x="296.1" y="129">GND_ISO</text>
<text x="248.7" y="132.1">TCK_ISO</text>
<text x="193.3" y="143.8">GND_ISO</text>
<text x="391.2" y="140.3">GND_ISO</text>
<text x="429.6" y="141.1">GND_E</text>
<text x="119.6" y="146.3">GND_ISO</text>
<text x="139.9" y="146.3">GND_ISO</text>
<text x="356.9" y="146.8">3V3_ISO</text>
<text x="451.2" y="154.9">GND_E</text>
<text x="148.8" y="157">5V_USB</text>
<text x="180.9" y="160.7">GND_ISO</text>
<text x="218.9" y="156.5">GND_ISO</text>
<text x="387.9" y="160.3">TRSTN_ISO</text>
<text x="388.7" y="157.6">TDI_ISO</text>
<text x="458.9" y="161.2">TRSTN</text>
<text x="458.9" y="158.1">TDI</text>
<text x="307.1" y="164.6">3V3_ISO</text>
<text x="387.9" y="165.4">TMS_ISO</text>
<text x="388.6" y="162.8">TCK_ISO</text>
<text x="458.9" y="163.6">TCK</text>
<text x="459" y="166.6">TMS</text>
<text x="369.9" y="172.1">GND_ISO</text>
<text x="125.2" y="174.8">5V_USB</text>
<text x="356" y="175.8">GND_ISO</text>
<text x="424.7" y="179.9">3V3</text>
<text x="470.2" y="177.2">5V0</text>
<text x="391.4" y="182.1">GND_ISO</text>
<text x="435.8" y="182.6">GND_E</text>
<text x="269.5" y="191.8">GND_ISO</text>
<text x="147.6" y="197.2">GND_ISO</text>
<text x="251.7" y="192">GND_ISO</text>
<text x="294.9" y="193.5">GND_ISO</text>
<text x="470.3" y="194.1">3V3</text>
<text x="312.6" y="202.6">GND_ISO</text>
<text x="426.5" y="203.5">GND_E</text>
<text x="170.7" y="204.6">GND_ISO</text>
<text x="213.6" y="209.8">GND_ISO</text>
<text x="359.6" y="207.6">3V3_ISO</text>
<text x="124.9" y="214.8">GND_ISO</text>
<text x="236.4" y="214.9">GND_ISO</text>
<text x="321.1" y="214.9">TCK_ISO</text>
<text x="457.6" y="211.9">GND_E</text>
<text x="323.5" y="221">TDO_ISO</text>
<text x="324.7" y="218.4">TDI_ISO</text>
<text x="392.2" y="218.7">TX_ISO</text>
<text x="472.8" y="219.4">RX-SLAVE</text>
<text x="321.2" y="226.1">TRSTN_ISO</text>
<text x="323.5" y="223.5">TMS_ISO</text>
<text x="389.9" y="226.3">TDO_ISO</text>
<text x="391.7" y="223.8">RX_ISO</text>
<text x="472.7" y="224.2">TX-SLAVE</text>
<text x="472.7" y="227.3">TDO</text>
<text x="372.3" y="229">GND_ISO</text>
<text x="455.5" y="233.4">3V3</text>
<text x="171.9" y="236.5">GND_ISO</text>
<text x="379.5" y="234.4">3V3_ISO</text>
<text x="121.4" y="244.6">3V3_ISO</text>
<text x="325.4" y="243.8">DF_OE</text>
<text x="358.3" y="240.8">GND_ISO</text>
<text x="394" y="243">GND_ISO</text>
<text x="438.5" y="243.7">GND_E</text>
<text x="460.8" y="243.8">TDI</text>
<text x="324.2" y="246.4">DF_CLK</text>
<text x="460.8" y="248.9">TRSTN</text>
<text x="325.2" y="256.5">TX_ISO</text>
<text x="460.8" y="254">TCK</text>
<text x="162.8" y="263.1">GND_ISO</text>
<text x="325" y="259.1">RX_ISO</text>
<text x="460.8" y="259.1">TMS</text>
<text x="460.8" y="264.2">TDO</text>
<text x="460.8" y="269.2">RX-SLAVE</text>
<text x="183.1" y="274.5">GND_ISO</text>
<text x="345.7" y="270.7">GND_ISO</text>
<text x="379.6" y="272.7">3V3_ISO</text>
<text x="394" y="275.7">GND_ISO</text>
<text x="460.8" y="274.3">TX-SLAVE</text>
<text x="428.3" y="279">GND_E</text>
<text x="138.2" y="284.1">3V3_ISO</text>
<text x="391.1" y="286.6">3V3_ISO</text>
<text x="328.4" y="291.6">3V3_ISO</text>
<text x="467.6" y="293.2">GND_LV</text>
<text x="319" y="299.9">GND_ISO</text>
<text x="378.7" y="299.9">GND_ISO</text>
<text x="336.3" y="302.3">DF_CLK</text>
<text x="152.6" y="311.4">GND_ISO</text>
<text x="336.3" y="309.9">DF_OE</text>
<text x="137.4" y="313.9">GND_ISO</text>
<text x="186" y="318.3">3V3_ISO</text>
<text x="238.9" y="319.3">GND_ISO</text>
<text x="376.1" y="321.7">GND_ISO</text>
<text x="121" y="324.4">GND_ISO</text>
<text x="280.9" y="327.9">GND_ISO</text>
<text x="390.1" y="329.2">GND_ISO</text>
</g>
<g font-size="2.3" fill="#0f0">
<text x="411.2" y="324.6">A2</text>
<text x="470.7" y="329.7">4</text>
<text x="482.3" y="329.7">5</text>
</g>
</svg>
